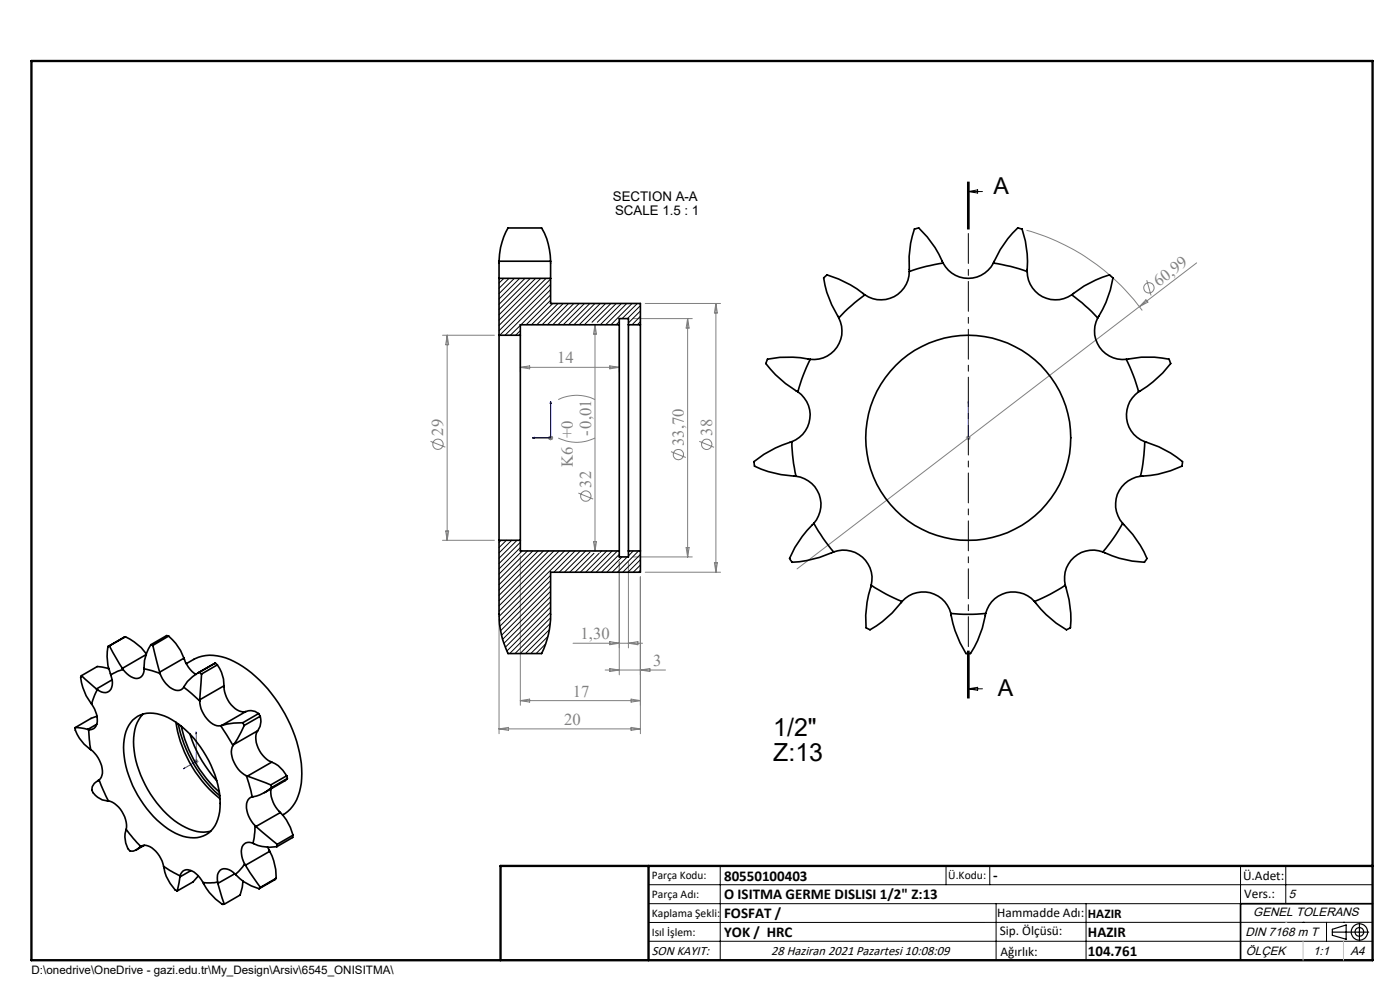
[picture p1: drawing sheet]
<svg xmlns="http://www.w3.org/2000/svg" width="297mm" height="210mm" viewBox="0 0 297 210" stroke-linecap="round" stroke-linejoin="round" font-family="sans-serif">
<g fill="none" stroke="#808080" stroke-width=".21">
<path d="M217.8 48.9a45.9 45.9 0 0 1 24.5 17M243.3 59.4l.9 3.3M253.9 55.8l-84.8 64.9M93.9 71.1h11M94.9 71.1v43.5M94.9 71.1l.3 2h-.7zM110.4 72.1v6.8M110.4 77.9h21M110.4 77.9l2-.3v.6zM126.2 68.9v48M126.2 68.9l.3 2h-.6zM129.4 77.6l2 .3-2 .3z"/>
<path d="M131.4 69.9v9M134.3 67.6h12.6M136.9 64.4h16M145.9 67.6v50.5M145.9 67.6l.3 2h-.6zM151.9 64.4v57M151.9 64.4l.3 2h-.6zM243.1 63.6l.4 .5-1.8 .9zM91.3 93.6l3.2 1.3M116.3 92.9h1M116.5 92.5l.7 .7M116.8 92.4v1"/>
<path d="M117.2 92.5l-.7 .7M118.4 92.9a8.7 8.7 0 0 0 7.8 0M118.4 84.8a8.7 8.7 0 0 1 7.8 0M142.3 95.8l3.2 1.2M148.3 93.6l3.2 1.3M204.9 92.9h1M205.1 92.5l.7 .7M205.4 92.4v1M205.8 92.5l-.7 .7M93.9 114.6h11M94.5 112.6h.7l-.3 2zM110.4 117.9v31.7"/>
<path d="M122.7 104.6l3.1 1.3M125.9 114.9h.6l-.3 2zM131.4 119.2v23.9M133.3 119.2v18.2M134.3 118.1h12.6M145.6 116.2h.6l-.3 1.9zM151.6 119.4h.6l-.3 2zM105.9 131.3v24.3M121.6 136.4h14.7M129.4 136.1l2 .3-2 .4zM133.3 136.4l2-.3v.7zM135.9 122.4v33.2"/>
<path d="M136.9 121.4h16M105.9 154.6h30M105.9 154.6l2-.3v.6zM110.4 148.6l2-.3v.6zM110.4 148.6h25.5M128.4 142.1h12.8M129.4 141.8l2 .3-2 .3zM133.9 148.3l2 .3-2 .3zM133.9 154.3l2 .3-2 .3zM135.9 142.1l2-.3v.6zM41.1 161.5h1M41.3 161.2l.7 .7"/>
<path d="M41.6 161v1M42 161.2l-.7 .7"/>
<circle cx="243.7" cy="61.1" r="1.1"/>
<circle cx="92.9" cy="94.2" r="1.1"/>
<circle cx="143.9" cy="96.4" r="1.09"/>
<circle cx="149.9" cy="94.3" r="1.09"/>
<circle cx="124.3" cy="105.2" r="1.09"/>
</g>
<g fill="none" stroke="#000" stroke-width=".25">
<path d="M282.6 197.7h7.8M282.6 197.1l3-.9v3l-3-.8zM288.4 195.8v3.8M106.2 203.7h185"/>
<circle cx="288.4" cy="197.7" r="1.74"/>
<circle cx="288.4" cy="197.7" r=".93"/>
</g>
<path d="M113 92.9l.3-.1v.2zM116.8 85.2v7.7h-3.8M116.8 85.2l.1 .4h-.2zM205.4 92.8v.2zM205.4 85.2v.4v-.4M205.4 92.9h.1M205.4 85.2v7.7M41.6 155.2v6.3l-2.7 1.6M41.6 155.2l.1 .3-.1 .1zM38.9 163.1l.3-.2v.1z" fill="none" stroke="#00f" stroke-width=".21"/>
<path d="M205.4 148.1v-109.5" fill="none" stroke="#000" stroke-width=".21" stroke-dasharray="6.3 1.3 1.3 1.3" stroke-dashoffset="-.8"/>
<g fill="none" stroke="#000" stroke-width=".21">
<path d="M205.2 38.6v10zM205.4 38.6v10M205.6 38.6v10M205.4 40.6l2-.3v.6zM205.4 40.6h3M205.2 138.1v10M205.4 138.1v10M205.6 138.1v10M205.4 146.1h3M205.4 146.1l2-.3v.6zM137.6 187.7h153.6M137.6 191.7h153.6"/>
<path d="M137.6 199.7h153.6M152.8 183.7v20M200.7 183.7v4M210 183.7v4M211.3 191.7v12M230.4 191.7v12M263.2 183.7v20M272.8 183.7v8M276.4 195.6h.1M281.4 195.6v4.1M285 195.6h.1M291.2 195.6l-153.6 .1"/>
</g>
<path d="M291.2 191.7h-28v12" fill="none" stroke="#000" stroke-width=".35"/>
<path d="M6.7 12.9h284.5v190.8h-284.5zM137.6 183.7v20M291.2 183.7h-185v20" fill="none" stroke="#000" stroke-width=".5"/>
<path d="M276.4 199.7v4M285 199.7v4" fill="none" stroke="#c0c0c0" stroke-width=".21"/>
<path d="M272.8 195.6h.1" fill="none" stroke="#c0c0c0" stroke-width=".25"/>
<g fill="#00f">
<path d="M205.4 92.8v.2zM205.4 85.2v.4z"/>
<path d="M38.9 163.1l.3-.1v-.1zM41.6 155.2v.4l.1-.1z"/>
<path d="M113 92.9l.3 .1v-.2zM116.8 85.2l-.1 .4h.2zM113 92.9l.3 .1v-.2zM116.8 85.2l-.1 .4h.2z"/>
</g>
<g fill="none" stroke="#000" stroke-width=".35">
<path d="M105.9 55.4v3.6M105.9 55.4a15 15 0 0 1 1.9-7h7.1a14.4 14.4 0 0 1 1.9 7M105.9 59v12.1M105.9 59h10.9M105.9 55.4h10.9M116.8 55.4v3.6M116.8 59v5.4h19.1v4.5M192.9 57.6a6 6 0 0 1-9.4 4.9M200.1 55.8a19.5 19.5 0 0 0-5.3-7.4l-.7 .1a19 19 0 0 0-1.2 9.1M200.1 55.8a35.5 35.5 0 0 0-7.2 1.8M200.1 55.8a6 6 0 0 0 10.6 0M210.7 55.8a34 34 0 0 1 7.2 1.8"/>
<path d="M210.7 55.8a18.7 18.7 0 0 1 5.3-7.4l.7 .1a20.8 20.8 0 0 1 1.2 9.1M217.9 57.6a6 6 0 0 0 9.5 4.9M105.9 71.1v43.5M105.9 71.1h4.5M110.4 71.1v43.5M131.4 68.9v48M131.4 68.9v-1.3h1.9v1.3M131.4 68.9h-21v2.2M133.3 68.9v48M133.3 68.9h2.6M135.9 68.9v48M171.9 76.2a36.9 36.9 0 0 0-2.6 6.9"/>
<path d="M171.9 76.2a21.4 21.4 0 0 0-9.1 0l-.3 .9a22.2 22.2 0 0 0 6.8 6M177.9 67.4a6 6 0 0 1-6 8.8M183.5 62.5a39.3 39.3 0 0 0-5.6 4.9M183.5 62.5a22.1 22.1 0 0 0-8.1-4.2l-.6 .6a18.6 18.6 0 0 0 3.1 8.5M227.4 62.5a41.9 41.9 0 0 1 5.5 4.9M227.4 62.5a21.9 21.9 0 0 1 8-4.2l.7 .6a21.8 21.8 0 0 1-3.2 8.5M232.9 67.4a6 6 0 0 0 6 8.8M238.9 76.2a36.9 36.9 0 0 1 2.6 6.9M238.9 76.2a21.2 21.2 0 0 1 9.1 0l.3 .8a21 21 0 0 1-6.8 6.1M168 93.7a34.8 34.8 0 0 0 .9 7.3M168 93.7a21.3 21.3 0 0 0-8.1 4.3l.2 .9a21.5 21.5 0 0 0 8.8 2.1M169.3 83.1a6 6 0 0 1-1.3 10.6"/>
<path d="M241.5 83.1a6 6 0 0 0 1.4 10.6M242.9 93.7a38.2 38.2 0 0 1-1 7.3M242.9 93.7a19.2 19.2 0 0 1 8 4.3l-.1 .9a21.6 21.6 0 0 1-8.9 2.1M105.9 114.6v15.7a19.6 19.6 0 0 0 1.9 8.3h7.1a18.3 18.3 0 0 0 1.9-8.3v-8.9h19.1v-4.5M105.9 114.6h4.5M110.4 114.6v2.3h21M131.4 116.9v1.2h1.9v-1.2M133.3 116.9h2.6M168.9 101a6 6 0 0 1 3.7 10M172.6 111a35.8 35.8 0 0 0 4.2 6.1M172.6 111a20.5 20.5 0 0 0-5 7.6l.4 .6a19.8 19.8 0 0 0 8.8-2.1M176.8 117.1a6 6 0 0 1 8 7"/>
<path d="M234 117.1a6 6 0 0 0-8 7M238.2 111a35.8 35.8 0 0 1-4.2 6.1M238.2 111a19.8 19.8 0 0 1 5.1 7.6l-.4 .6a20 20 0 0 1-8.9-2.1M241.9 101a6 6 0 0 0-3.7 10M22.9 137.2a11 11 0 0 0 .6 6M23.2 137l2.8 4.8M23.2 137l-.3 .2M26.6 135.1a11.6 11.6 0 0 1 4.4 3.6M26.6 135.1l-3.7 2.1M26.6 135.1l-3.4 1.9M31 138.8l-5 3M32 136.8a8.5 8.5 0 0 0-1.4 5.1"/>
<path d="M32 136.8l.4 .1M32.4 136.9l1.5 5.7M35.8 134.9a10.7 10.7 0 0 1 3.2 4.7M35.8 134.9l-.5-.1-3.3 2M35.8 134.9l-3.4 2M39 139.6a6.4 6.4 0 0 0 2.6 3.5M39 139.6l-5.1 3M184.8 124.1a34.7 34.7 0 0 0 6.5 3.5M184.8 124.1a21 21 0 0 0-1 9.1l.7 .4a19.1 19.1 0 0 0 6.8-6M191.3 127.6a6 6 0 0 1 10.4 2.5M201.7 130.1a38.6 38.6 0 0 0 7.4 0M201.7 130.1a20.4 20.4 0 0 0 3.3 8.5h.8a18.7 18.7 0 0 0 3.3-8.5"/>
<path d="M219.5 127.6a6 6 0 0 0-10.4 2.5M226 124.1a34.7 34.7 0 0 1-6.5 3.5M226 124.1a18.4 18.4 0 0 1 1 9.1l-.7 .4a20.7 20.7 0 0 1-6.8-6M15.9 154.4v.3a7.7 7.7 0 0 0 3.3 4.3M15.9 154.4h1.4l1.3 .3M17.3 143.3l-.1 .3a8.9 8.9 0 0 0 2.2 5.8M17.3 143.3l3.2 2.8M18.6 154.7l.2 .1M18.8 154.8l.4 4.2M19.2 159a6 6 0 0 1 2.4 5.5l-.6 .9M19.4 149.4a4.5 4.5 0 0 1 .8 4.9 1.56 1.56 0 0 1-1.4 .5M20.5 146.1l.2 .2"/>
<path d="M20.5 153.6l-1.9 1.1M20.6 151.9l-1.3 .5-3.4 2M20.7 146.3l-.6 1.1-.7 2M23.1 141.9l-2.5-.5-3.3 1.9M23.5 143.2a2.9 2.9 0 0 1-.4 3.5 2.07 2.07 0 0 1-2.4-.4M23.8 144.2l-3.3 1.9M26 141.8l.1 .2M26.1 142l-1.3 .5-1.3 .7M28.2 152.7a6 6 0 0 1 6.7-.8 21.3 21.3 0 0 1 11 13.5 13 13 0 0 1-.3 9.7 5.7 5.7 0 0 1-7.5 2 20.6 20.6 0 0 1-10.4-11.5 14.8 14.8 0 0 1-.7-11.1zM30.3 151.5a8.4 8.4 0 0 0-1.9 6.8 22.8 22.8 0 0 0 10.2 16.8 7.9 7.9 0 0 0 6.1 1.2M30.6 141.9l3.3 1M30.6 141.9a1.74 1.74 0 0 1-.8 1.8 1.74 1.74 0 0 1-2-.2l-1.7-1.5"/>
<path d="M33.9 142.6v.3M33.9 142.9a5.1 5.1 0 0 0 3.8 3.6 1.38 1.38 0 0 0 1.3-.7M37.3 153.2a25.8 25.8 0 0 0 9.4 16.2M37.8 153.6a27.6 27.6 0 0 0 8.8 15.2M38.5 154a26.1 26.1 0 0 0 8 14M39 145.8l3.4 2.9M39.5 140.8a9 9 0 0 1 10.2-.5 28.4 28.4 0 0 1 12.8 15.8 19.5 19.5 0 0 1 .8 12.7 7.2 7.2 0 0 1-3.3 4.1M40.3 155.7a26.5 26.5 0 0 0 5.7 9.9M42.4 148.7a5.9 5.9 0 0 0 3.6 5.2h.8M42.4 148.4v.3M42.8 143l-.4-.3a6.9 6.9 0 0 0-3.4 3.1M42.8 143l-.4 5.4"/>
<path d="M45.7 140.6l.4 .4M45.7 140.6l-3.7 2.2M45.7 140.6l-.1 .1M46.1 141a7.3 7.3 0 0 1 1.4 4.5M46.1 141l-3.3 2M46.8 153.9l2.6 4.2M47 153.9h-.2M47.5 145.5a5.6 5.6 0 0 0 4.1 5.5l.5-.1M47.5 145.5l-5.1 2.9M49.4 158.1a5.1 5.1 0 0 0 1.6 5.5l1.3 1M49.5 158l-.1 .1M51.5 153.3a14 14 0 0 0-4.5 .6"/>
<path d="M51.5 153.3l.3 .6M51.8 153.9l-1.4 2.8-.9 1.3M52.1 150.9a2.56 2.56 0 0 1 2.8 .5M52.1 150.9l-5.1 3M54.7 155a4.6 4.6 0 0 0 1 5.2l.9 .8 1 .7M54.7 155l-5.2 3M54.9 151.4l.3 .5M54.9 151.4l-3.4 1.9M55.2 151.9a3.5 3.5 0 0 1-.5 3.1M55.2 151.9l-3.4 2M21 165.5l-.2 .1M21 165.4l2 4.5"/>
<path d="M21 165.4l-.1 .2a1.84 1.84 0 0 0-1.3 2.2v.1a3.4 3.4 0 0 0 3.2 2h.2M23 169.9a5.7 5.7 0 0 1 3.8 6M26.8 175.9l3 3.7M26.8 175.9a4.8 4.8 0 0 0 .5 4.3l.2 .2a1.83 1.83 0 0 0 2.2-.7M29.8 179.6a2.65 2.65 0 0 1 3.3 1l1 1.5 .6 1.7M29.8 179.6l-.1 .1M30.2 179.4l-.5 .3M30.6 179.3l-1.7 1M52.3 164.6l1.2 4.4M52.3 164.6h.2M52.5 164.6l4.9 1.9M53.5 169a2.25 2.25 0 0 0-1.1 3l.6 1.7 1.1 1.4"/>
<path d="M53.7 178.9a1.75 1.75 0 0 0-2 .2 1.75 1.75 0 0 0-.5 1.9l.2 1.2 .5 1.1M53.7 178.9a7.2 7.2 0 0 0 5 .7M54.1 175.1l-.4 3.8M54.1 175.1l.2 .2M54.3 175.3l4.5 3.8M56.8 179.7l.4 .9M57.4 166.5l.2 .6M57.5 167.3a6.1 6.1 0 0 0 2 5.1M57.6 167.1a7.3 7.3 0 0 1-4.1 1.9M57.6 161.7a5.8 5.8 0 0 1 3.2 2.9M57.6 161.7l-5.1 2.9M58.8 179.1l-.1 .5"/>
<path d="M59.5 172.4a10.1 10.1 0 0 1 2.7 4.8M59.5 172.4l-5.2 2.9M60.8 164.6l.2 .5M60.8 164.6l-3.4 1.9M61 165.1l-.5 .5-4.4 2.5M61 165.1l-3.4 2M62.2 177.2l-.1 .5-3.4 1.9M62.2 177.2l-3.4 1.9M34.7 183.8l3.5 2M34.7 183.8a8.8 8.8 0 0 0 2.6 5l.3 .2M38.2 186l-.6 3M38.2 185.8a1.61 1.61 0 0 1 2.5-1.1l1.3 1 1.1 1.5"/>
<path d="M38.2 185.8v.2M40.5 184.7l-2.3 1.3M42.1 185.8l-1.1 1.3-3.4 1.9M43.1 187.2a10.2 10.2 0 0 0 4.2 4.6h.3M46.2 187.1l-1.5 .2-1.6-.1M46.2 187.1v.3M46.2 187.4l1.4 4.4M49.8 185.3l-3.6 2.1M49.9 185.4a2.53 2.53 0 0 0-3.2-.8 2.51 2.51 0 0 0-.5 2.5M49.9 185.4a10.5 10.5 0 0 0 5.1 3.1M51.5 186.9l-.1 1.3-.5 1.7-3.3 1.9M51.9 183.3l-1.2 1.4-.8 .7"/>
<path d="M51.9 183.3l.2 .2M52.1 183.5l3.1 4.7M55.2 188.2l-.2 .3M57.2 180.6a11.6 11.6 0 0 1 1.4 5.7M57.2 180.6l-5.1 2.9M58.6 186.3l-.3 .3-3.3 1.9M58.6 186.3l-3.4 1.9"/>
<circle cx="205.4" cy="92.9" r="21.7"/>
</g>
<g fill="none" stroke="#000" stroke-width=".21">
<path d="M106.9 59l-1 1M108 59l-2.1 2.2M109.1 59l-3.2 3.3M110.2 59l-4.3 4.4M111.4 59l-5.5 5.5M112.5 59l-6.6 6.6M113.6 59l-7.7 7.8M114.7 59l-8.8 8.9M115.9 59l-10 10M116.8 59.2l-10.9 11M110.4 69l-2.1 2.1M110.4 70.1l-1 1"/>
<path d="M116.8 60.3l-10.8 10.8M116.8 61.4l-9.7 9.7M116.8 62.6l-6.3 6.3M116.8 63.7l-5.2 5.2M117.3 64.4l-4.6 4.5M118.4 64.4l-4.5 4.5M119.5 64.4l-4.5 4.5M120.6 64.4l-4.5 4.5M121.7 64.4l-4.4 4.5M122.9 64.4l-4.5 4.5M124 64.4l-4.5 4.5M125.1 64.4l-4.5 4.5"/>
<path d="M125.2 68.8l-.1 .1M126.2 64.4l-4.5 4.5M127.4 64.4l-4.5 4.5M128.5 64.4l-4.5 4.5M129.6 64.4l-4 4M130.7 64.4l-4 4M131.4 68.2l-.7 .7M131.8 64.4l-4.4 4.5M133 64.4l-4.5 4.5M134.1 64.4l-4.5 4.5M135.2 64.4l-3.2 3.2M135.9 64.8l-2.8 2.8"/>
<path d="M135.9 66l-2.6 2.5M135.9 67.1l-1.8 1.8M135.9 68.2l-.7 .7M106.3 114.6l-.4 .5M107.4 114.6l-1.5 1.6M108.5 114.6l-2.6 2.7M109.7 114.6l-3.8 3.8M110.4 115l-4.5 4.5M110.4 116.2l-4.5 4.5M110.8 116.9l-4.9 4.9M111.9 116.9l-6 6M113 116.9l-7.1 7.1"/>
<path d="M114.2 116.9l-8.3 8.3M115.3 116.9l-9.4 9.4M116.4 116.9l-10.5 10.5M117.5 116.9l-11.6 11.6M118.6 116.9l-12.7 12.7M119.8 116.9l-13.9 13.9M120.9 116.9l-15 14.9M122 116.9l-4.5 4.5M123.1 116.9l-4.5 4.5M124.2 116.9l-4.5 4.5M125.2 117.1l-4.3 4.3M126 117.4l-4 4"/>
<path d="M127.1 117.4l-4 4M127.6 116.9l-.3 .3M128.7 116.9l-4.5 4.5M129.9 116.9l-4.5 4.5M131 116.9l-4.5 4.5M131.4 117.6l-3.8 3.8M131.9 118.1l-3.2 3.3M133.1 118.1l-3.2 3.3M134.3 116.9l-1 1M135.5 116.9l-4.5 4.5M135.9 117.6l-3.8 3.8M135.9 118.7l-2.7 2.7"/>
<path d="M135.9 119.9l-1.6 1.5M115 138.5l-.1 .1M115.7 136.6l-2 2M116.2 135l-3.6 3.6M116.6 133.6l-5.1 5M116.7 132.2l-6.4 6.4M116.8 122.1l-10.8 10.7M116.8 123.2l-10.6 10.6M116.8 124.3l-10.4 10.5M116.8 125.4l-10.2 10.2M116.8 126.6l-9.9 9.9M116.8 127.7l-9.6 9.6"/>
<path d="M116.8 128.8l-9.3 9.3M116.8 129.9l-8.7 8.7M116.8 131l-7.5 7.6M135.9 121l-.4 .4"/>
</g>
<g font-size="5.3">
<text x="164" y="156.2">1/2&quot;</text>
<text x="164" y="161.5">Z:13</text>
</g>
<g font-size="4.9">
<text x="210.7" y="41.1">A</text>
<text x="211.7" y="147.7">A</text>
</g>
<g font-size="3.5" fill="#808080">
<text x="245.9" y="60.8" transform="rotate(-37 245.9 60.8)">60,99</text>
<text x="118.2" y="77.1">14</text>
<text x="94" y="92.4" transform="rotate(-90 94 92.4)">29</text>
<text x="125.4" y="92.5" transform="rotate(-90 125.4 92.5)">-0,01</text>
<text x="145" y="94.6" transform="rotate(-90 145 94.6)">33,70</text>
<text x="151" y="92.4" transform="rotate(-90 151 92.4)">38</text>
<text x="121.5" y="99" transform="rotate(-90 121.5 99)">K6 +0</text>
<text x="125.4" y="103.4" transform="rotate(-90 125.4 103.4)">32</text>
<text x="123.2" y="135.6">1,30</text>
<text x="138.5" y="141.3">3</text>
<text x="121.5" y="147.8">17</text>
<text x="119.7" y="153.8">20</text>
</g>
<g font-size="3.2">
<text x="153.6" y="186.8">80550100403</text>
<text x="153.6" y="190.8">O ISITMA GERME DISLISI 1/2&quot; Z:13</text>
<text x="210.7" y="186.6">-</text>
<text x="153.6" y="194.8">FOSFAT /</text>
<text x="153.6" y="198.8">YOK / HRC</text>
<text x="230.8" y="198.7">HAZIR</text>
<text x="230.8" y="202.8">104.761</text>
</g>
<g font-size="2.8">
<text x="130" y="42.7">SECTION A-A</text>
<text x="130.5" y="45.5">SCALE 1.5 : 1</text>
<text x="263.7" y="186.7">Ü.Adet:</text>
<text x="263.9" y="190.5">Vers.:</text>
<text x="211.5" y="194.5">Hammadde Adı:</text>
<text x="230.8" y="194.7">HAZIR</text>
<text x="138.3" y="202.6">SON KAYIT:</text>
<text x="163.6" y="202.6">28 Haziran 2021 Pazartesi 10:08:09</text>
<text x="212.1" y="198.4">Sip. Ölçüsü:</text>
<text x="212.2" y="202.7">Ağırlık:</text>
</g>
<g font-size="2.6">
<text x="273.4" y="190.4">5</text>
<text x="265.9" y="194.4">GENEL TOLERANS</text>
<text x="264.2" y="198.5">DIN 7168 m T</text>
<text x="264.3" y="202.6">ÖLÇEK</text>
<text x="278.5" y="202.6">1:1</text>
<text x="286.5" y="202.6">A4</text>
</g>
<g font-size="2.5">
<text x="138.3" y="186.4">Parça Kodu:</text>
<text x="138.3" y="190.5">Parça Adı:</text>
<text x="201.2" y="186.5">Ü.Kodu:</text>
<text x="138.3" y="194.5">Kaplama Şekli:</text>
<text x="138.3" y="198.6">Isıl İşlem:</text>
<text x="6.7" y="206.7">D:\onedrive\OneDrive - gazi.edu.tr\My_Design\Arsiv\6545_ONISITMA\</text>
</g>
</svg>
